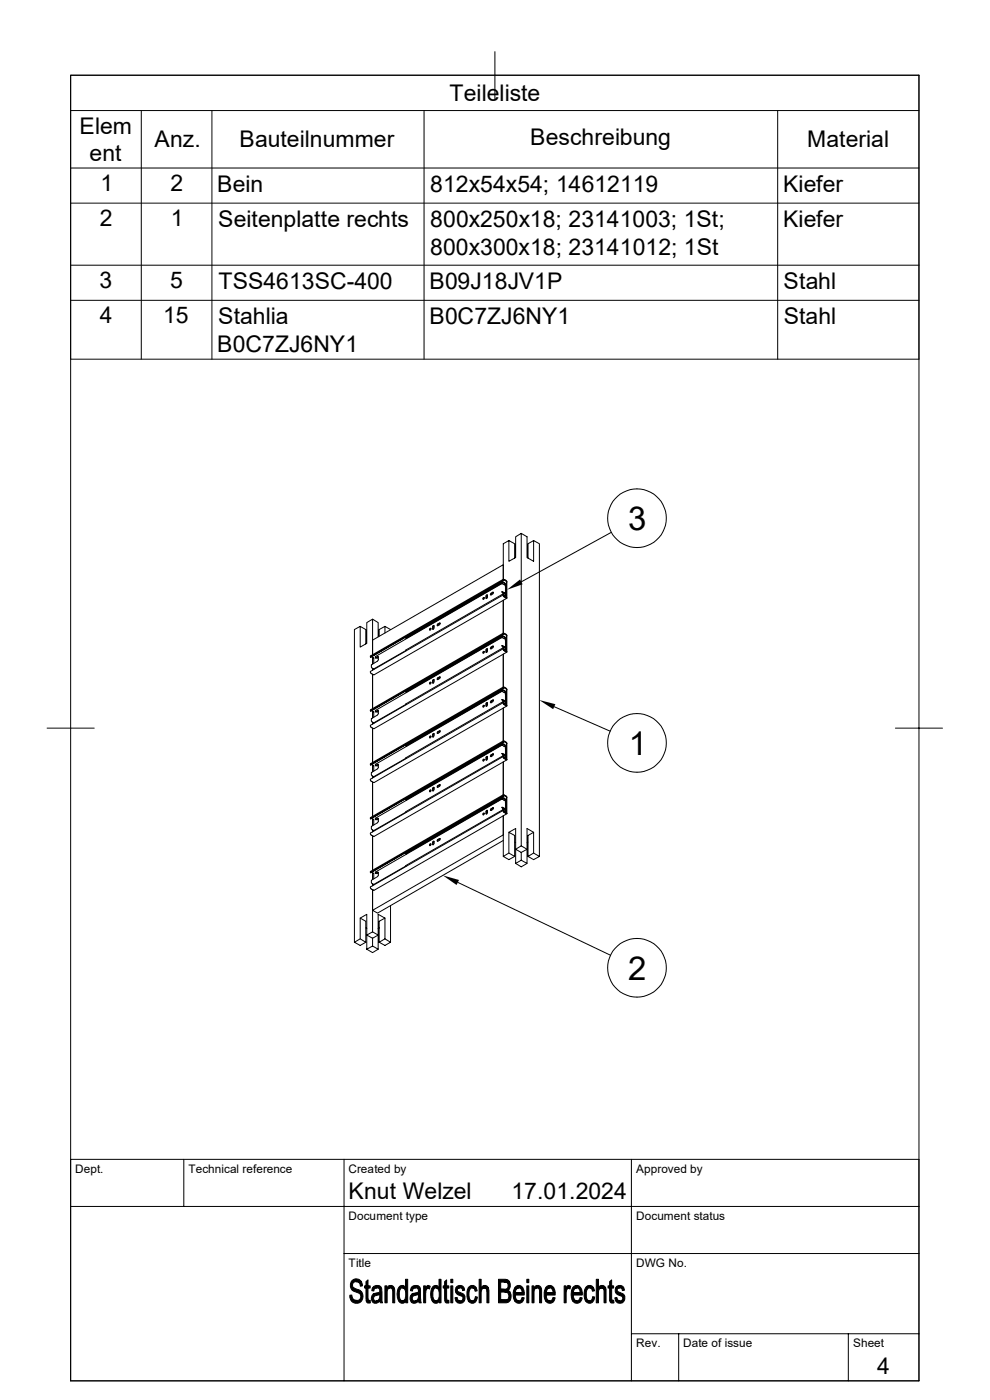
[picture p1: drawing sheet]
<svg xmlns="http://www.w3.org/2000/svg" width="210mm" height="297mm" viewBox="0 0 210 297" stroke-linecap="round" stroke-linejoin="round" font-family="sans-serif">
<g fill="none" stroke="#000" stroke-width=".21">
<path d="M105 11v10M194.9 16h-179.9v60.2h179.9M194.9 16h-179.9v276.9M194.9 16v276.9h-179.9M15 23.5h179.9M15 35.6h179.9M30 23.5v52.7M45 23.5v52.7M90 23.5v52.7M165 23.5v52.7M15 43.1h179.9M15 56.3h179.9"/>
<path d="M15 63.7h179.9M107.9 114.7l1.3 .7v3M110.6 113.2l1.2 .7v4.4l1.4 .8v-4.4M113.2 114.7l-1.2 .7v3M113.2 114.7l1.2 .7v66.3M129.7 112.9l-19.1 10.5M76.4 132.9l1.2 .7v3M78.8 139.3h.1M78.9 139.4h.1M79 131.4l1.2 .7v3M79.6 139.5l.2 .1M79.6 139.4l.1 .1 .6-.2-.5 .3"/>
<path d="M79.8 139.6h.1M79.9 139.5l.2 .1M80.3 139.9l-.2 .4-1.3 .7v.5l.2 .3M80.3 139.4v.6M80.3 139.5l-.2 .1M81.7 132.9l-1.3 .7v1.4M82.8 133.6l-1.1-.7v1.4M86.1 138l-6.9 3.9M86.1 135.3h.1M86.1 137.9l.1 .1M86.2 135.5h.1M91.3 133.4l.1-.1-.2 .4"/>
<path d="M91.7 133l.3-.3v.7l-.2 .1-.1-.1M91.8 133v.4M91.9 133.4v.1M92.1 132.8l-.2 .3v.4M92.1 133l-.2 .1M93.2 132.2l-.4 .2-.1 .2 .2 .1M93.2 132.2l.2 .1-.1 .2-.4 .3 .1-.3M93.3 132.2l-.3 .2M93.4 132.2l-.5 .3M102.6 126.9l.1-.1-.1 .3M102.7 138.3h-.1M102.7 138.2l-.1 .4"/>
<path d="M103.2 126.9v.1M103.2 138v.3M103.2 126.5v.4M103.4 126.2l-.2 .3M103.4 137.7l-.2 .3M103.4 138.1l-.1-.5-.2 .3 .1 .5 .2-.3M103.4 126.7l-.1-.5-.2 .2v.6l.3-.3M103.4 126.4l-.2 .2M103.4 137.9l-.2 .1M104.1 125.9l.5-.3 .1 .1-.6 .5zM104.3 137.4l-.1 .3M104.5 137.4l.2-.2-.1-.2-.6 .5 .1 .2 .4-.2"/>
<path d="M104.6 125.7l-.4 .2M104.6 125.7l-.4 .2v.3M104.6 137.2l-.4 .2M104.6 137.1l-.3 .2M106.5 125.6l.2 .2M106.5 137l.2 .2M106.5 135.3l.1-.1 .5 .4M106.5 125.6l.4 .2M106.5 137l.1 .1M106.5 135.3h.1M106.5 125.6h.1M106.5 137h.1"/>
<path d="M106.5 123.8l-26.9 15.5M106.5 135.2l-26.9 15.5M106.5 123.8l.1 .1M106.6 125.6l.6 .2M106.6 123.8l.5 .3M106.6 137l.6 .2M106.6 135.3h.1M106.6 125.7h.1M106.6 137.1h.1M106.6 123.5l.1 .1M106.6 134.9l.1 .1M106.6 126.1l.1 .1"/>
<path d="M106.6 137.5l.1 .1M106.6 137.1l.3 .1M106.7 123.6l-20.6 11.8v-.1l20.5-11.8 .3 .1M106.7 123.6l.4 .2v.3M106.7 137.5l.1 .2M106.7 135l-20.6 11.9v-.1l20.5-11.9 .5 .2M106.7 135l.4 .2v.4M106.7 125.9h.1M106.7 137.3l.1 .1M106.7 137.5l-20.6 11.9M106.7 126.4l.3 .2M106.7 122.9l.3 .1"/>
<path d="M106.7 137.8l.3 .2M106.8 122.9v-3.1l-27.8 16v3.1v-7.5l-1.2 .7v4.4l-1.4 .8v-4.4l-1.2 .7v66.3l1.2-.7M106.8 127.3v7l-28.2 16.3M106.8 138.8v7l-28.2 16.2v.3l28.2-16.3M106.8 126.4v-.2v.3l.3 .1 .1-.1M106.8 123v.2v-.2l.3 .1M106.8 137.8v-.2v.3l.3 .1 .1-.1M106.8 134.4v.2v-.2l.3 .1M106.8 126.2l-28.2 16.3 .2 .4M106.8 122.9l-28.2 16.2v.3l28.2-16.2M106.8 137.6l-28.2 16.3 .2 .5M106.8 123.1l-28.2 16.3"/>
<path d="M106.8 134.6l-28.2 16.2M106.8 122.9v-7.5l1.1-.7v4.4l1.5-.8v-4.4l1.2-.7v66.3M106.8 126.3l.3 .1M106.8 126.2l-.2-.1-20.5 11.8M106.8 126.3h.1M106.8 134.3l.4 .2M106.8 134.4h-.1M106.8 134.6l-28.1 16.3-.1-.2M106.9 125.9h.1M106.9 137.3h.1M106.9 126.4l.2 .1M106.9 137.8l.2 .1"/>
<path d="M106.9 124h.1M106.9 137.3v.1M106.9 135.4v.1M106.9 125.8v.2M106.9 137.2v.2M106.9 126l-.2 .1M106.9 137.4l-.2 .1M106.9 123.6l.2 .1M106.9 137.8h.2M106.9 125.8l.2 .1M106.9 137.2l.2 .1M106.9 126h.1"/>
<path d="M106.9 137.4h.1M106.9 135.4h.1M107 126.7h.1M107 122.9l.2 .2M107 138.1h.1M107.1 126.7l.2 .2M107.1 123.1l.1 .1M107.1 138.1l.2 .1M107.1 134.5l.1 .1M107.1 137.8l.1-.6v.7M107.1 123.7l.1 .2v1.9M107.1 135.1l.1 .2v1.9"/>
<path d="M107.1 126.6l.1 .1M107.1 138l.1 .1M107.1 125.9v.5M107.1 126.4h.1M107.1 137.8h.1M107.1 124.1l.1 .1M107.1 135.6l.1 .1M107.2 125.8l-.1 .1M107.2 125.8l-.1 .6M107.2 124.4v.1M107.2 135.8v.1M107.2 123.1l.2 .2v3.5l-.2-.1"/>
<path d="M107.2 134.6l.1 .1M107.3 123.1h.1M107.3 138.3h.1M107.3 134.5h.1M107.3 123.1l.3 .3M107.3 134.6l.3 .3M107.3 134.7h.1v3.5h-.2M107.3 126.8l.1 .1M107.5 123.4v3.4M107.5 134.9v3.4M107.5 126.9l-28.2 16.3M107.5 138.3l-28.2 16.3"/>
<path d="M107.6 126.8l-.2 .1M107.6 138.3h-.2M10 154.5h10M78.8 142.9v.1M78.8 150.7h.1M78.9 142.9l.2 .1M78.9 154.3l.2 .2M78.9 150.8l.1 .1M79 141.8l.2 .1M79 153.2l.2 .1M79 141.8v.4M79 143v7.3"/>
<path d="M79 153.2v.4M79 154.5v7.3M79.1 143.1h.1M79.1 154.5l.2 .1M79.1 143.1h.2M79.2 141.9h.1M79.2 153.3h.1M79.2 141.9l.1 .1M79.3 140.7v-1.1l-.3-.2v1.5M79.3 152.1v-1.1l-.3-.2v1.5M79.6 151h.2M79.6 150.8l.1 .2 .6-.3-.5 .3"/>
<path d="M79.8 151h.1M79.9 150.9l.2 .1M80.3 150.8v.6l-.2 .3-1.3 .7v.6l.2 .2M80.3 151h-.2M86.1 158.2l20.5-11.9 .1 .2-20.6 11.8zM86.1 149.4l-6.8 4.1M86.1 146.8h.1M86.1 158.2h.1M86.1 149.4l.1 .1M86.2 146.9h.1M86.2 158.3h.1M91.3 144.9l.1-.1-.2 .3"/>
<path d="M91.3 156.3l.1-.1-.2 .3M91.7 144.4l.1-.2h.3l-.1 .7h-.2l-.1-.1M91.8 144.4v.4M91.8 155.9v.4M91.9 156.3h.1M92.1 144.2l-.2 .3v.4M92.1 155.7l-.1 .6-.2 .1-.1-.1M92.1 155.7l-.2-.1-.2 .3M92.1 155.6l-.2 .3v.4M92.1 144.4l-.2 .1M92.1 155.8l-.2 .2M93 143.9l-.1 .3 .4-.3v-.3l-.5 .2-.1 .3h.2"/>
<path d="M93.2 155l-.4 .3-.1 .2 .2 .1M93.2 155.1l.2 .1-.1 .2-.4 .2 .1-.3M93.3 143.6l-.3 .2M93.3 155.1l-.3 .2M93.4 143.6l-.5 .3M93.4 155.1l-.5 .3M102.7 149.7h-.1M102.7 149.6l-.1 .4M103.2 149.8h.1M103.2 149.4v.4M103.4 149.1l-.2 .3M103.4 149.5l-.1-.5-.2 .3 .1 .6 .2-.3"/>
<path d="M103.4 149.3l-.2 .1M104.1 148.8l.5-.3 .1 .1-.5 .5-.2-.1zM104.3 148.8l-.1 .3M104.6 148.6l-.4 .2M104.6 148.5l-.3 .3M104.6 160l-.3 .2M106.5 148.4l.2 .3M106.5 146.7h.1M106.5 159.9l.2 .2M106.5 158.2h.1M106.5 148.4l.1 .1M106.5 159.9h.1"/>
<path d="M106.5 148.4h.1M106.5 146.6l-26.9 15.6M106.5 158.1l-26.9 15.5v.2l.5-.2M106.6 148.4l.6 .3-.1 .6M106.6 146.7h.1M106.6 159.9l.5 .2M106.6 158.2h.1M106.6 148.5h.1M106.6 160h.1M106.6 148.5l.3 .2M106.6 159.9v.1M106.6 159.9h.1"/>
<path d="M106.6 148.9l.1 .2M106.6 146.7l.5 .3M106.6 159.9l.3 .2M106.6 158.2l.5 .2M106.7 146.5l.4 .1v.4M106.7 157.9l.4 .2v.3M106.7 148.7l.1 .1M106.7 149.2l.3 .4M106.8 150.2v7l-28.2 16.3M106.8 149.2v-.1l.3 .4M106.8 145.8v.2v-.1h.3M106.8 157.3v.2v-.2l.3 .1"/>
<path d="M106.8 149.1l-28.2 16.2 .2 .4M106.8 146l-28.2 16.3M106.8 157.4l-28.2 16.3M106.8 149.1l.3 .2M106.8 149.1l-.2-.2-20.5 11.9M106.8 149.2h.1M106.8 145.8h-.1M106.8 157.2l.4 .2M106.8 157.2l-.1 .1M106.8 145.8h.2M106.8 157.5l-28.1 16.2-.1-.2M106.9 148.7h.1"/>
<path d="M106.9 149.3l.2 .1M106.9 146.5l-.3-.2-20.5 11.9M106.9 148.8h.1M106.9 158.3h.1M106.9 148.7v.1M106.9 148.8l-.2 .2M106.9 146.4l.2 .1M106.9 146.9h.1M106.9 148.7l.2 .1M107 145.8l.2 .2M107.1 157.9l-.5-.1-20.5 11.8M107.1 149.5l.2 .1"/>
<path d="M107.1 146h.1M107.1 157.4l.1 .1M107.1 146.6l.1 .1v1.9M107.1 158l.1 .2v1.9M107.1 149.4l.1 .1M107.1 148.7v.6M107.1 149.3h.1M107.1 147l.1 .1M107.1 158.4l.1 .1M107.2 148.7l-.1 .1M107.2 149.4l-.1 .1M107.2 147.3h.1"/>
<path d="M107.2 158.7h.1M107.2 146l.2 .2v3.4h-.2M107.2 157.4l.1 .1M107.3 149.7l.1 .1M107.3 145.9v.1M107.3 157.4h.1M107.3 146l.3 .3M107.3 157.4l.3 .3M107.3 157.6h.1v3.5l-.2-.1M107.5 146.3v3.4M107.5 157.7v3.4M107.5 149.8l-28.2 16.2"/>
<path d="M107.6 149.7h-.2M117.6 149.9l11.8 5.2M189.9 154.5h10M78.8 165.8h.1M78.8 162.2h.1M78.8 173.6l.2 .1M78.9 165.8l.2 .1M78.9 162.2l.1 .1M78.9 177.2l.2 .1M79 164.7l.2 .1M79 176.1l.2 .1M79 164.6v.5"/>
<path d="M79 165.9v7.3M79 176.1v.4M79 177.3v7.3M79.1 165.9v.1M79.1 177.4l.1 .1M79.1 165.9l.2 .1M79.2 164.7v.1M79.2 176.1v.1M79.2 177.4h.1M79.2 164.8l.1 .1M79.3 163.6v-1.1l-.3-.2v1.4M79.3 175v-1.1l-.3-.2v1.5"/>
<path d="M79.6 162.4l.2 .1M79.6 173.8l.2 .1M79.6 162.2l.1 .2 .6-.2-.5 .3M79.8 162.5h.1M79.8 173.9h.1M79.9 162.3l.2 .1M79.9 173.8l.2 .1M80.1 173.6l.2 .1v.6l-.2 .2-1.3 .8v.5l.2 .3M80.3 162.8l-.2 .3-1.3 .8v.5l.2 .2M80.3 173.7l-.5 .2M80.3 162.3v.5M80.3 162.4l-.2 .1"/>
<path d="M80.3 173.8l-.2 .1M86.1 169.6l20.5-11.8 .1 .1-20.6 11.8zM86.1 172.3l-6.8 4M86.1 160.9l-6.9 3.9M86.1 169.6h.1M86.1 160.8l.1 .1M86.1 172.2l.1 .1M86.2 169.8h.1M91.3 167.7l.1-.1-.2 .4M91.3 179.2l.1-.1-.2 .3M91.7 167.3l.1-.2h.3l-.1 .6-.2 .1-.1-.1M91.8 167.3v.4"/>
<path d="M91.8 178.7v.4M91.9 179.2h.1M92.1 167l-.2 .3v.5M92.1 178.5l-.1 .7h-.2l-.1-.1M92.1 178.6l-.1-.2-.2 .1-.1 .2M92.1 178.5l-.2 .3v.4M92.1 167.3l-.2 .1M92.1 178.7l-.2 .1M93 166.8l-.1 .2 .4-.2v-.3l-.5 .2-.1 .2 .2 .1M93 178.2l-.2 .3M93.2 177.9l-.4 .2-.1 .3h.2M93.2 177.9l.2 .1-.1 .2-.4 .3"/>
<path d="M93.3 166.5l-.3 .2M93.3 177.9l-.3 .2M93.4 166.5l-.5 .3M93.4 177.9l-.5 .3M102.6 161.2l.1-.1-.1 .4M102.6 172.6h.1l-.1 .3M103.1 172.2l.2-.3 .1 .5-.2 .3-.1-.5M103.2 160.5l.1-.1 .1 .2v.4l-.2 .3zM103.2 172.6v.1M103.2 160.8v.4M103.2 172.3v.3M103.4 160.5l-.2 .3"/>
<path d="M103.4 172l-.2 .3M103.4 160.7l-.2 .2M103.4 172.2l-.2 .1M104.1 171.6l.5-.3 .1 .1-.5 .6-.2-.2zM104.3 160.2l-.1 .3 .3-.2M104.3 171.7l-.1 .3M104.5 160.3l.2-.3-.1-.1-.5 .3-.1 .2 .2 .1M104.6 160l-.4 .3M104.6 171.4l-.4 .3M104.6 171.4l-.3 .2M106.5 171.3l.2 .2M106.5 169.6h.1"/>
<path d="M106.5 171.3l.1 .1M106.5 171.3h.1M106.5 169.5l-26.9 15.5M106.6 171.3l.5 .2M106.6 169.6h.1M106.6 171.4h.1M106.6 171.4l.5 .2M106.6 160.4l.1 .1M106.6 171.8l.1 .1M106.6 169.6l.5 .2M106.7 160.4l.1 .1M106.7 169.3l.4 .2v.3"/>
<path d="M106.7 160.1l.1 .1M106.7 171.6l.1 .1M106.7 160.4l-20.6 11.8M106.7 160.7l.3 .2M106.7 172.1l.3 .3M106.8 178.3l-26.7 15.4-1.1-.6M106.8 161.6v7l-28.2 16.3v.2l28.2-16.2M106.8 160.7v-.2v.3h.4M106.8 172.1v-.2l.3 .4M106.8 168.7v.2v-.2l.3 .1M106.8 160.5l-28.2 16.2 .2 .5M106.8 171.9l-28.2 16.3 .2 .4"/>
<path d="M106.8 168.9l-28.2 16.2M106.8 172l.3 .1M106.8 172l-.2-.2-20.5 11.8M106.8 172h.1M106.8 168.7h-.1M106.8 168.6l.2 .1M106.9 160.1h.1M106.9 171.6h.1M106.9 160.7l.2 .1M106.9 172.1l.2 .1M106.9 169.3l-.3-.1-20.5 11.9M106.9 160.2h.1"/>
<path d="M106.9 171.6v.1M106.9 169.7h.1M106.9 160.1v.2M106.9 160.3l-.2 .1M106.9 171.7l-.2 .1M106.9 160.6l.2 .1M106.9 169.3l.2 .1M106.9 160.1l.2 .1M106.9 160.3h.1M106.9 171.7h.1M107 171.6l-.1 .1M107 161h.1"/>
<path d="M107 168.7h.1M107 168.7l.3 .3M107.1 161l.2 .1M107.1 172.4l.2 .1M107.1 168.9l.1 .1M107.1 169.4l.1 .2v1.9M107.1 160.9l.1 .1M107.1 172.3l.1 .1M107.1 160.1v.6M107.1 160.7h.1M107.1 172.1h.1M107.1 171.6l.1 .7z"/>
<path d="M107.1 169.8l.1 .2M107.2 160.1l-.1 .1M107.2 171.6h-.1M107.2 172.3h-.1M107.2 170.1v.1M107.3 161.1v.1M107.3 172.6h.1M107.3 168.8h.1M107.3 168.9l.3 .3M107.3 169h.1v3.5h-.2M107.3 161.1l.1 .1M107.5 169.2v3.4"/>
<path d="M107.5 161.2l-28.2 16.3M107.5 172.6l-28.2 16.3M107.6 161.1l-.2 .1M107.6 172.6h-.2M107.9 176.6l1.3 .6v4.5l-1.3-.7zM107.9 176.6l1.5-.8v4.4l1.2 .6M109.2 178.6l.2 .2M112 178.6l-.2 .2M113.2 176.6l-1.4-.8v4.4l-1.2 .6M75.2 199.9l1.2 .7 1.2-.7M76.4 194.8l1.2 .7v4.4l-1.2-.7zM76.4 194.8l1.4-.8v4.4l1.2 .7"/>
<path d="M77.6 196.8l.2 .2M78.8 188.6v.1M78.8 185h.1M78.9 188.6l.2 .2M78.9 185.1l.1 .1M79 187.5l.2 .1M79 199.1v1.6l-1.2 .7M79 197.7l1.2 .7v3l-1.2-.7M79 187.5v.4M79.1 188.8h.1M79.1 188.8l.1 .1M79.2 187.6h.1"/>
<path d="M79.2 188.8h.1M79.3 186.4v-1.1l-.3-.2v1.5M79.6 185.3h.2M79.8 185.3h.1M79.9 185.2l.2 .1M80.1 185l-.4 .3-.1-.2M80.1 185l.2 .1v.6M80.3 185.6l-.2 .4-1.3 .7v.5l.2 .3M80.3 185.1l-.5 .2M80.3 185.3h-.2M80.4 196.8l-.2 .2M81.7 199.2l1.1 .7-1.1 .7-1.3-.7v-4.4l1.3-.7v4.4l-1.3 .7"/>
<path d="M81.7 194.8l-1.5-.8v4.4l-1.2 .7M82.8 192.1v7.8M86.1 181.1l20.5-11.9 .1 .1-20.6 11.8zM86.1 183.7l-6.8 4M86.1 181.1h.1M86.1 183.6l.1 .2M86.2 181.2h.1M97.1 187.2l32.4 15.4M107.9 181l-1.1 .7M109.2 181.7l-1.3 .7-1.1-.7v-8.6v4l-27.8 16v-4.3v8.9l-1.2 .7v3M109.4 183.2l1.2 .7 1.2-.7M110.6 180.8v1.7l-1.2 .7"/>
<path d="M110.6 182.5l1.2 .7v-3l-1.2-.7-1.2 .7v3M113.2 181l1.2 .7-1.2 .7-1.2-.7v-4.5l1.2-.6v4.4l-1.2 .7M77.8 201.4l1.2 .7 1.2-.7M15 255.9h179.9M39 246v9.9M73 246v46.9M133.9 246v46.9M194.9 246h-179.9v46.9M73 265.9h121.9M133.9 283h61M144 283v9.9M180 283v9.9"/>
<circle cx="135.1" cy="109.9" r="6.2"/>
<circle cx="91.3" cy="133.5" r=".19"/>
<circle cx="102.6" cy="127" r=".19"/>
<circle cx="102.6" cy="138.4" r=".19"/>
<circle cx="91.3" cy="145" r=".19"/>
<circle cx="91.3" cy="156.4" r=".19"/>
<circle cx="102.6" cy="149.9" r=".19"/>
<circle cx="135.1" cy="157.6" r="6.2"/>
<circle cx="91.3" cy="167.8" r=".19"/>
<circle cx="91.3" cy="179.2" r=".19"/>
<circle cx="102.6" cy="161.3" r=".19"/>
<circle cx="102.6" cy="172.7" r=".19"/>
<circle cx="135.1" cy="205.3" r="6.2"/>
</g>
<g fill="#000" stroke="#000" stroke-width=".21">
<path d="M74.2 274.8l.4-.1a1.02 1.02 0 0 0 1 1.2h-1.1l-.3-.7z" fill-rule="evenodd"/>
<path d="M74.6 271.8a1.29 1.29 0 0 1 2.1 .1h-1.1a.76 .76 0 0 0-.8 .7 .76 .76 0 0 0 .7 .8 1.53 1.53 0 0 1 1.5 1.6 1.53 1.53 0 0 1-1.6 1.5l-.5-.2-.4-.4h1.1a.87 .87 0 0 0 .9-.9 .87 .87 0 0 0-.9-.8 1.5 1.5 0 0 1-1-2.4z" fill-rule="evenodd"/>
<path d="M75.6 271.9h1.1l.2 .9-.4 .1-.2-.7z" fill-rule="evenodd"/>
<path d="M77.6 271.9l.5-.4v1.3h.4v.5h-.4v2.1v.3l.2 .2h-.6l-.1-2.6h-.3v-.5h.3z" fill-rule="evenodd"/>
<path d="M77.7 275.9l.8-.1 .1 .6h-.2a.53 .53 0 0 1-.7-.5z" fill-rule="evenodd"/>
<path d="M79.1 273.2h.9a.59 .59 0 0 0-.7 .7l-.4-.1z" fill-rule="evenodd"/>
<path d="M79.2 274.5l1.4 .1-.3 .1a.77 .77 0 0 0-.8 .3 .77 .77 0 0 0-.1 .8l.2 .2 .9 .1a1 1 0 0 1-1.4 .2 1 1 0 0 1-.1-1.5z" fill-rule="evenodd"/>
<path d="M79.2 272.9a1.1 1.1 0 0 1 1.4-.1 1.1 1.1 0 0 1 .4 1.3l.2 2.3h-.5l-.1-.4-.5-.1 .4-.5 .1-.8-1.4-.1 .7-.2a.54 .54 0 0 0 .7-.4 .54 .54 0 0 0-.5-.7h-1z" fill-rule="evenodd"/>
<path d="M79.8 276h.8z" fill-rule="evenodd"/>
<path d="M81.7 272.8h.4v.5h.4l-.2 .2-.2 .5v2.4h-.4z" fill-rule="evenodd"/>
<path d="M82.1 273.2h.7l-.7 .1z" fill-rule="evenodd"/>
<path d="M82.4 272.8a.94 .94 0 0 1 1 .1 .94 .94 0 0 1 .3 1v2.5h-.4v-2.8l-.4-.3-.8-.1z" fill-rule="evenodd"/>
<path d="M84.7 273a.77 .77 0 0 1 1.3 .2h-.6a1.21 1.21 0 0 0-.7 1.6l.2 .8 .5 .4h-.8a3 3 0 0 1 .1-3z" fill-rule="evenodd"/>
<path d="M84.6 276h1.5a.79 .79 0 0 1-.8 .5 .79 .79 0 0 1-.7-.5z" fill-rule="evenodd"/>
<path d="M86 271.4h.5v5h-.4v-.4l-.5-.1a1.94 1.94 0 0 0-.1-2.7h.5z" fill-rule="evenodd"/>
<path d="M87.2 273.2h1a.59 .59 0 0 0-.7 .7l-.4-.1z" fill-rule="evenodd"/>
<path d="M87.3 274.6h1.5l-.6 .2a.63 .63 0 0 0-.7 .5 .63 .63 0 0 0 .5 .7l.7 .1a.99 .99 0 0 1-1.3 .2 .99 .99 0 0 1-.3-1.3z" fill-rule="evenodd"/>
<path d="M87.5 272.9a1.07 1.07 0 0 1 1.3-.1 1.07 1.07 0 0 1 .4 1.3l.2 2.3h-.5l-.1-.4-.5-.1 .3-.3 .2-1-1.4-.1 .7-.2a.54 .54 0 0 0 .7-.5 .54 .54 0 0 0-.5-.6h-1.1z" fill-rule="evenodd"/>
<path d="M88 276h.8z" fill-rule="evenodd"/>
<path d="M89.9 272.8h.4v.5h.5l-.2 .1-.3 .5v2.5h-.4z" fill-rule="evenodd"/>
<path d="M90.5 272.9l.2-.2 .6 .2-.2 .6-.8-.2z" fill-rule="evenodd"/>
<path d="M91.8 273a.77 .77 0 0 1 1.3 .2h-.6a1.21 1.21 0 0 0-.7 1.6l.2 .8 .5 .4h-.8a3 3 0 0 1 .1-3z" fill-rule="evenodd"/>
<path d="M91.7 276h1.5a.79 .79 0 0 1-.8 .5 .79 .79 0 0 1-.7-.5z" fill-rule="evenodd"/>
<path d="M93.1 271.4h.5v5h-.4v-.4l-.5-.1a1.94 1.94 0 0 0-.1-2.7h.5z" fill-rule="evenodd"/>
<path d="M94.3 271.9l.4-.4v1.3h.5v.5h-.5v2.1l.1 .3 .2 .2h-.6l-.1-2.6h-.3v-.5h.3z" fill-rule="evenodd"/>
<path d="M94.4 275.9l.8-.1 .1 .6h-.3a.53 .53 0 0 1-.6-.5z" fill-rule="evenodd"/>
<path d="M95.6 272.8h.5v3.6h-.5z" fill-rule="evenodd"/>
<path d="M95.6 271.4h.5v.7h-.5z" fill-rule="evenodd"/>
<path d="M96.7 273.2h.9a.49 .49 0 0 0-.6 .5 .49 .49 0 0 0 .6 .5 1.12 1.12 0 0 1 1 1.6 1.12 1.12 0 0 1-1.9 .2h.9a.58 .58 0 0 0 .6-.6 .58 .58 0 0 0-.7-.6 1.13 1.13 0 0 1-.8-1.6z" fill-rule="evenodd"/>
<path d="M96.5 275.3h.5l.2 .5 .4 .2h-.9z" fill-rule="evenodd"/>
<path d="M96.9 273a1.01 1.01 0 0 1 1.1-.2 1.01 1.01 0 0 1 .6 .9l-.5 .1a.52 .52 0 0 0-.5-.6h-.9z" fill-rule="evenodd"/>
<path d="M99.5 273a.95 .95 0 0 1 1.5 .2h-.8a1.56 1.56 0 0 0-.6 2.1l.1 .5 .5 .2h-.8a3.2 3.2 0 0 1 .1-3z" fill-rule="evenodd"/>
<path d="M99.4 276h.9l.3-.2 .2-.7 .5 .1a1.06 1.06 0 0 1-.6 1.2 1.06 1.06 0 0 1-1.3-.4z" fill-rule="evenodd"/>
<path d="M100.2 273.2h.8l.2 .7h-.4l-.2-.5z" fill-rule="evenodd"/>
<path d="M101.6 271.4h.5v1.8h1.5l-1.1 .1-.3 .3-.1 2.8h-.5z" fill-rule="evenodd"/>
<path d="M102.2 273a.82 .82 0 0 1 1.4 .2h-1.5z" fill-rule="evenodd"/>
<path d="M102.7 273.2l.9 .1 .1 3.1h-.4v-2.7l-.2-.4z" fill-rule="evenodd"/>
<path d="M105.7 271.4h1.8l.6 .6h-1.9v1.5l1.7 .1-.1 .1 .4 .4h-2v1.7h2l-.5 .5-2 .1z" fill-rule="evenodd"/>
<path d="M106.9 272h1.2l.1 .4v.6l-.2 .6-1.8-.1h.8a.76 .76 0 0 0 .8-.8 .76 .76 0 0 0-.9-.7z" fill-rule="evenodd"/>
<path d="M107.1 274.1h1.1l.2 .6-.2 1.1h-2h.9a.85 .85 0 0 0 .8-.9 .85 .85 0 0 0-.8-.8z" fill-rule="evenodd"/>
<path d="M109.2 273.2h.9l-.5 .3-.3 .7 1.9 .1v.4h-1.9l.2 .9 .6 .4h-.9a3.4 3.4 0 0 1 0-2.8z" fill-rule="evenodd"/>
<path d="M109.3 273a1.1 1.1 0 0 1 1.3-.1 1.1 1.1 0 0 1 .6 1.1v.3l-1.9-.1h1.4l-.1-.6-.2-.3-1.2-.1z" fill-rule="evenodd"/>
<path d="M109.2 276h1l.4-.3 .1-.4h.5a1.11 1.11 0 0 1-.7 1.1 1.11 1.11 0 0 1-1.3-.4z" fill-rule="evenodd"/>
<path d="M111.8 272.8h.4v3.6h-.4z" fill-rule="evenodd"/>
<path d="M111.8 271.4h.4v.7h-.4z" fill-rule="evenodd"/>
<path d="M112.9 272.8h.3v.5h.5l-.2 .2-.2 .5v2.4h-.4z" fill-rule="evenodd"/>
<path d="M113.3 273.2h.7l-.8 .1z" fill-rule="evenodd"/>
<path d="M113.4 273a.89 .89 0 0 1 1.1-.1 .89 .89 0 0 1 .4 1v2.5h-.4v-2.5a.59 .59 0 0 0-.5-.7h-.7z" fill-rule="evenodd"/>
<path d="M115.7 273.2h.9l-.5 .3-.2 .7 1.9 .1v.4h-1.9l.2 .9 .5 .4h-.9a3.4 3.4 0 0 1 0-2.8z" fill-rule="evenodd"/>
<path d="M115.9 273a1.1 1.1 0 0 1 1.3-.1 1.1 1.1 0 0 1 .5 1.1l.1 .3-1.9-.1h1.4l-.1-.6-.3-.3-1.1-.1z" fill-rule="evenodd"/>
<path d="M115.7 276h1.1l.3-.3 .2-.4h.5a1.11 1.11 0 0 1-.8 1.1 1.11 1.11 0 0 1-1.3-.4z" fill-rule="evenodd"/>
<path d="M119.7 272.8h.4v.5h.5l-.3 .3-.2 .6v2.2h-.4z" fill-rule="evenodd"/>
<path d="M120.2 273a.53 .53 0 0 1 .9-.1l-.2 .6-.8-.2z" fill-rule="evenodd"/>
<path d="M121.5 273.2h.9l-.5 .3-.3 .7 1.9 .1v.4h-1.9l.2 1 .6 .3h-.9a3.1 3.1 0 0 1 0-2.8z" fill-rule="evenodd"/>
<path d="M121.6 273a1.12 1.12 0 0 1 1.3-.1 1.12 1.12 0 0 1 .6 1.1v.3l-1.9-.1h1.5l-.1-.5-.3-.4-1.2-.1z" fill-rule="evenodd"/>
<path d="M121.5 276l1.1-.1 .3-.3 .2-.3h.4a1.1 1.1 0 0 1-.8 1.1 1.1 1.1 0 0 1-1.2-.4z" fill-rule="evenodd"/>
<path d="M124.3 273a.97 .97 0 0 1 1.6 .2h-.8a1.14 1.14 0 0 0-.7 1.5l.1 .9 .6 .4h-.9a3.1 3.1 0 0 1 .1-3z" fill-rule="evenodd"/>
<path d="M124.2 276h1l.3-.2 .2-.7 .5 .1a1.06 1.06 0 0 1-.7 1.2 1.06 1.06 0 0 1-1.3-.4z" fill-rule="evenodd"/>
<path d="M125.1 273.2h.8l.2 .7h-.4l-.2-.5z" fill-rule="evenodd"/>
<path d="M126.5 271.4h.5v1.8h1.5l-1.1 .1-.4 .3v2.8h-.5z" fill-rule="evenodd"/>
<path d="M127.1 273a.82 .82 0 0 1 1.4 .2h-1.5z" fill-rule="evenodd"/>
<path d="M127.6 273.2h.9l.1 3.2h-.5v-2.6l-.1-.4z" fill-rule="evenodd"/>
<path d="M129.3 271.9l.5-.4v1.3h.4v.5h-.4v2.4l.2 .2h-.7v-2.6h-.3v-.5h.3z" fill-rule="evenodd"/>
<path d="M129.3 275.9l.9-.1 .1 .6h-.4a.51 .51 0 0 1-.6-.5z" fill-rule="evenodd"/>
<path d="M130.6 273.2h.9a.49 .49 0 0 0-.6 .5 .49 .49 0 0 0 .6 .5 1.11 1.11 0 0 1 1 1.5 1.11 1.11 0 0 1-1.8 .4l-.1-.1h.9a.58 .58 0 0 0 .6-.7 .58 .58 0 0 0-.7-.5 1.09 1.09 0 0 1-.8-1.6z" fill-rule="evenodd"/>
<path d="M130.4 275.3h.5l.2 .5 .4 .2h-.9z" fill-rule="evenodd"/>
<path d="M130.9 272.9a1.01 1.01 0 0 1 1-.1 1.01 1.01 0 0 1 .6 .9l-.5 .1a.52 .52 0 0 0-.5-.6h-.9z" fill-rule="evenodd"/>
</g>
<path d="M107.5 125.1l2.8-2.2 .6 1.1zM114.4 148.5l3.4 .9-.5 1.1zM93.9 185.7l3.5 1-.5 1z" fill="#000"/>
<g font-size="7">
<text x="133.2" y="112.4">3</text>
<text x="133.4" y="160.1">1</text>
<text x="133.3" y="207.9">2</text>
</g>
<g font-size="4.9">
<text x="95.4" y="21.4">Teileliste</text>
<text x="16.9" y="28.4">Elem</text>
<text x="19" y="34.2">ent</text>
<text x="32.8" y="31.3">Anz.</text>
<text x="50.8" y="31.2">Bauteilnummer</text>
<text x="112.5" y="30.8">Beschreibung</text>
<text x="171.2" y="31.2">Material</text>
<text x="21.3" y="40.6">1</text>
<text x="36.1" y="40.6">2</text>
<text x="46.1" y="40.6">Bein</text>
<text x="91.3" y="40.6">812x54x54; 14612119</text>
<text x="166.1" y="40.7">Kiefer</text>
<text x="21.2" y="48">2</text>
<text x="36.3" y="48">1</text>
<text x="46.3" y="48.2">Seitenplatte rechts</text>
<text x="91.3" y="48.2">800x250x18; 23141003; 1St;</text>
<text x="166.1" y="48.2">Kiefer</text>
<text x="91.3" y="54.1">800x300x18; 23141012; 1St</text>
<text x="21.1" y="61.2">3</text>
<text x="36.1" y="61.1">5</text>
<text x="46.4" y="61.3">TSS4613SC-400</text>
<text x="91.1" y="61.3">B09J18JV1P</text>
<text x="166.2" y="61.3">Stahl</text>
<text x="21.2" y="68.6">4</text>
<text x="34.6" y="68.6">15</text>
<text x="46.3" y="68.7">Stahlia</text>
<text x="91.1" y="68.7">B0C7ZJ6NY1</text>
<text x="166.3" y="68.7">Stahl</text>
<text x="46.1" y="74.7">B0C7ZJ6NY1</text>
<text x="74" y="254.5">Knut Welzel</text>
<text x="108.5" y="254.5">17.01.2024</text>
<text x="186.1" y="291.6">4</text>
</g>
<g font-size="2.5">
<text x="16" y="248.8">Dept.</text>
<text x="40" y="248.8">Technical reference</text>
<text x="74" y="248.8">Created by</text>
<text x="134.9" y="248.8">Approved by</text>
<text x="74" y="258.7">Document type</text>
<text x="135" y="258.7">Document status</text>
<text x="74" y="268.7">Title</text>
<text x="135" y="268.7">DWG No.</text>
<text x="135" y="285.8">Rev.</text>
<text x="145" y="285.8">Date of issue</text>
<text x="181" y="285.8">Sheet</text>
</g>
</svg>
